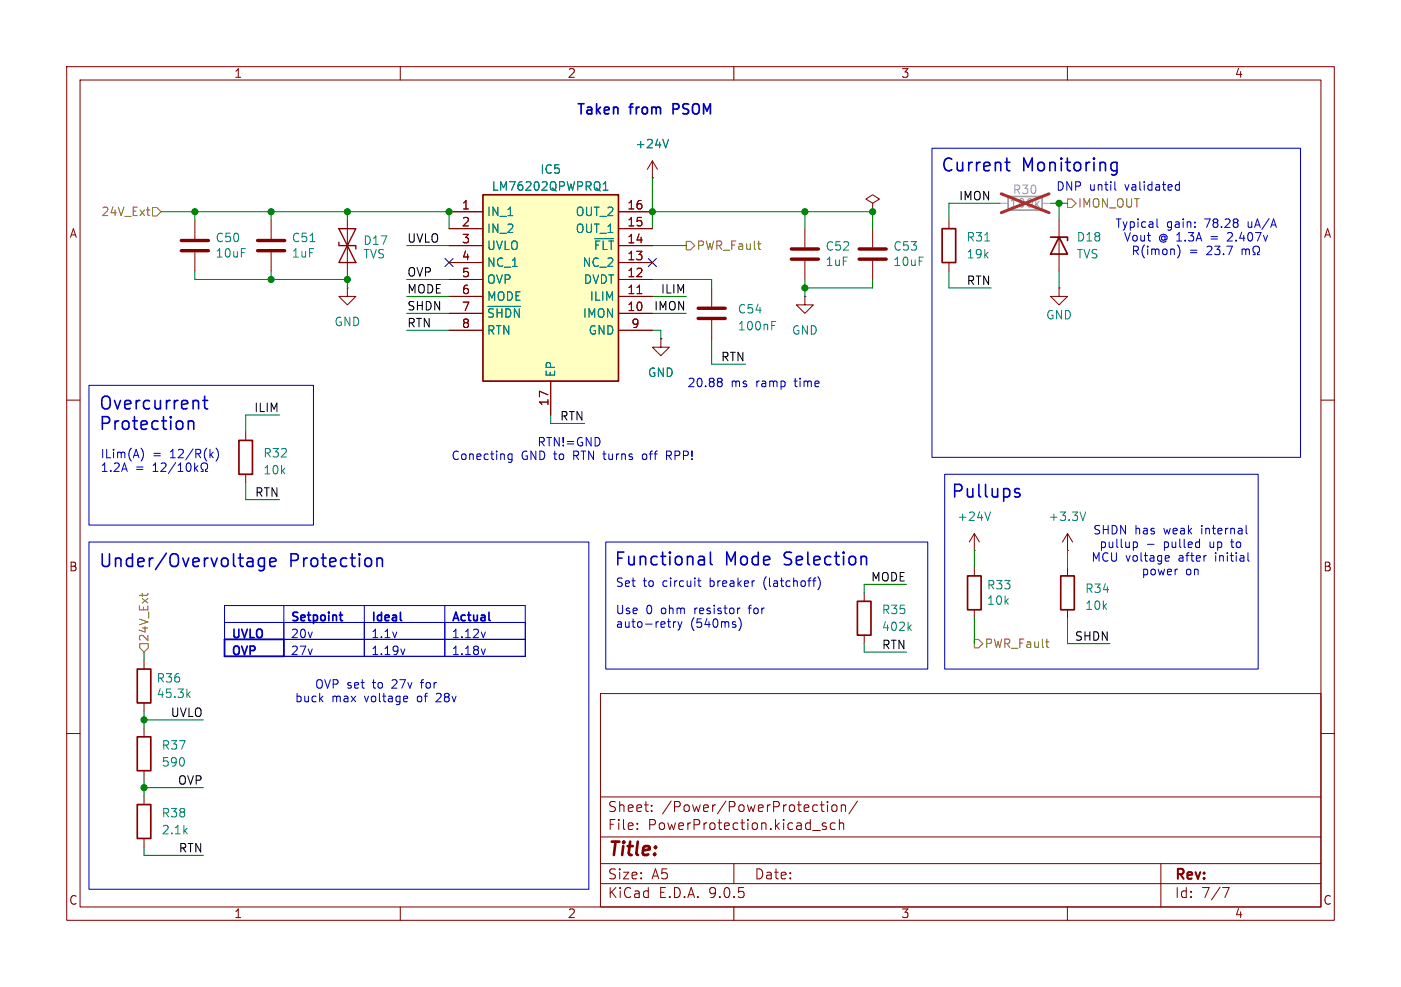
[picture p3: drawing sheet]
<svg xmlns="http://www.w3.org/2000/svg" width="210mm" height="148mm" viewBox="0 0 210 148" stroke-linecap="round" stroke-linejoin="round" font-family="sans-serif">
<path d="M0 0h210v148h-210z" fill="#fff" stroke="#fff" stroke-width=".15"/>
<g fill="none" stroke="#840000" stroke-width=".15">
<path d="M10 10h190v128h-190zM12 12h186v124h-186zM60 10v2M110 10v2M160 10v2M52.1 43.2v1.3h1.2l-1.2 1.2-1.3-1.2h1.3M52.1 43.2h.1M10 60h2M198 60h2M146 82.6h.1M146 80l-.7 1.3M146 80l.8 1.3"/>
<path d="M146 80v2.6M146 85.1v1.3M146 91.4v1.3M10 110h2M90 104h108v32h-108zM90 119.5h108M198 110h2M60 136v2M90 132.5h108M90 129.5h108M90 125.5h108M95.5 124.2v.2"/>
<path d="M95.5 123.5v.1M97.7 121.5v.2M97.7 120.8v.1M110 136v2M110 129.5v3M121.8 124.5h1.2M123 120.7h.5M123.2 120.2v1.3v.1l.3 .1M123.8 123.5l-.3-.1-.3 .2 .1 .2 .5 .2v.3h-.6M124 120.2v.1M124 120.7v1M124.8 120.8a.41 .41 0 0 1 .7 .2v.4a.41 .41 0 0 1-.4 .3 .41 .41 0 0 1-.4-.3v-.4z"/>
<path d="M125.2 123.5l-.5-.1-.2 .3v.4l.1 .2h.6M125.8 123.5a.37 .37 0 0 1 .7 .1v.8M125.8 122.9v1.5M126.1 120.8a.37 .37 0 0 1 .6 .1v.8M126.1 120.7v1M128.5 120.1l-1.3 1.9M160 136v2M174 129.5v6.5M183.3 133.1h1l-.7 1.5"/>
</g>
<path d="M148.5 76.8l-.5 1.2" fill="none" stroke="#008484" stroke-width=".15"/>
<path d="M145 86.4h2.1v5h-2.1z" fill="none" stroke="#840000" stroke-width=".25"/>
<path d="M72.4 29.2h20.3v28h-20.3z" fill="#ffffc2"/>
<path d="M72.4 29.2h20.3v28h-20.3zM141.2 34.3h2.1v5.1h-2.1zM157.5 35.6h2.5v.5M158.7 35.6l1.3 2.5h-2.5zM35.8 66h2v5.1h-2zM128.5 90.2h2.1v5.1h-2.1zM159 86.4h2v5h-2zM20.6 100.3h2v5.1h-2zM20.6 110.5h2v5.1h-2zM20.6 120.7h2v5h-2z" fill="none" stroke="#840000" stroke-width=".25"/>
<g fill="none" stroke="#840000" stroke-width=".15">
<path d="M29.2 33v2.8M29.2 37.8v2.8M40.6 33v2.8M40.6 37.8v2.8M52.1 33v7.6M67.3 31.8h5.1M67.3 34.3h5.1M67.3 36.8h5.1M67.3 39.4h5.1M92.7 31.8h5.1M92.7 34.3h5.1M92.7 36.8h5.1"/>
<path d="M92.7 39.4h5.1M97.8 26.7h.1M97.8 24.1l-.8 1.3M97.8 24.1l.8 1.3M97.8 24.1v2.6M120.6 34.3v2.8M120.6 39.1v2.8M130.8 30.5l1-.7-1-.6-1 .6 1 .7v1.3M130.8 31.8h.1M130.8 34.3v2.8M130.8 39.1v2.8M142.2 33v1.3"/>
<path d="M142.2 39.4v1.2M158.7 33v7.6M67.3 41.9h5.1M67.3 44.5h5.1M67.3 47h5.1M67.3 49.5h5.1M82.5 57.2v5M92.7 41.9h5.1M92.7 44.5h5.1M92.7 47h5.1M92.7 49.5h5.1M95.5 44h.7"/>
<path d="M99.1 50.8v1.3h1.2l-1.2 1.2-1.3-1.2h1.3M99.1 50.8h.1M106.7 43.2v2.8M106.7 48v2.8M120.6 44.5v1.2h1.3l-1.3 1.3-1.2-1.3h1.2M120.6 44.5h.1M158.7 43.2v1.3h1.3l-1.3 1.2-1.2-1.2h1.2M158.7 43.2h.1M36.8 64.8v1.2M36.8 71.1v1.3M21.6 99.1v1.2M129.5 88.9v1.3"/>
<path d="M129.5 95.3v1.2M160 82.6h.1M160 80v2.6M160 85.1v1.3M160 91.4v1.3M160 80l-.7 1.3M160 80l.8 1.3M21.6 105.4v1.3M21.6 109.2v1.3M21.6 115.6v1.2M21.6 119.4v1.3M21.6 125.7v1.3"/>
</g>
<g fill="none" stroke="#008484" stroke-width=".15">
<path d="M46.5 36.2h.7M89.1 35.8h2.9M90.4 28.5h.7M90.4 27.6l.4-.4v1.3M100.2 20.9l-.4 1.3M147.6 36.1h.7M73.1 45.9h4.9M115.7 48.8h.4M115.7 48.2h.6M162.7 76.8l-.4 1.2M136.2 94.1l.4 .5M136.6 93.7l-.5 .5"/>
<path d="M28.1 104.1l.4 .5M28.5 103.7l-.5 .5"/>
</g>
<path d="M27.2 36.1h4M27.2 37.6h4M38.6 36.1h4.1M38.6 37.6h4.1M118.6 37.3h4.1M118.6 38.9h4.1M128.8 37.3h4M128.8 38.9h4M104.6 46.2h4.1M104.6 47.8h4.1" fill="none" stroke="#840000" stroke-width=".51"/>
<path d="M50.8 36.3v.5h2.5v.5M50.8 34.3h2.5l-1.2 2.5zM52.1 36.8l1.2 2.6h-2.5z" fill="none" stroke="#840000" stroke-width=".2"/>
<path d="M151.1 29.5h5.1v2h-5.1z" fill="none" stroke="#a1a1a1" stroke-width=".25"/>
<path d="M149.9 30.5h1.2M155.4 30.6l.4 .5M155.8 30.2l-.5 .5M156.2 30.5h1.3" fill="none" stroke="#a1a1a1" stroke-width=".15"/>
<path d="M150.1 29.1l7.2 2.8M157.3 29.1l-7.2 2.8" fill="none" stroke="#ff2626" stroke-width=".46"/>
<g fill="none" stroke="#848400" stroke-width=".15">
<path d="M22 31.5h.4M22.3 32.3h.1M22.9 31.1h.6l.6 .7-.6 .6h-.6zM102.9 36.2h.6l.6 .6-.6 .7h-.6zM113.6 36.6h.4M113.9 37.4h.1M160 29.8h.7l.6 .7-.6 .6h-.7zM21 96.5h1.2v.7l-.6 .6-.6-.6zM21.3 89v.5M22.2 89v.1M146 95.9h.7l.6 .6-.6 .7h-.7zM156.7 96.3h.5"/>
<path d="M157.1 97.1h.1"/>
</g>
<g fill="none" stroke="#0000c2" stroke-width=".25">
<path d="M33.7 95.9h8.8v2.5h-8.8zM35.1 94.3v1.1M35.2 96.9l-.1 .2M35.7 96.9l.1 .2M35.8 94.3v1.1M36.2 96.9l.4 1.3 .5-1.3M36.2 94.3l.4 1.3 .5-1.3M37.5 94.3v1.3M37.5 96.9v1.3M38.1 96.9l.1 .1M38.5 94.5a.43 .43 0 0 1 .7 0M44.6 91.9l-.5-.1-.1 .1"/>
<path d="M46.3 91.8v1.1M49.3 91.8v.1M50.9 92.2h.4M51 91.8v1.1M51.1 93l.2 .1M56 91.8v1.3M57.2 91.8v1.3M60 91.8v1.1M60.1 93l.1 .1M67.9 93.1l.4-1.3 .5 1.3M70.3 91.8v1.1M73.3 91.8v1.1"/>
</g>
<g fill="none" stroke="#0000c2" stroke-width=".15">
<path d="M139.7 22.2h55.2v46.4h-55.2zM167.1 27.3v1l.2 .2M173.4 32.8v1.1l.2 .2M176.3 28.5h.5M176.3 27.7h.5M176.8 37.1a1.48 1.48 0 0 1-.3 1.6M176.8 27.3v1.2M179.1 34v.1M179.1 33.3v.1M186.2 37.3v.9M186.2 37.5l.4-.2 .1 .2M186.7 37.5l.2-.2 .3 .1 .1 .8"/>
<path d="M186.7 37.5v.7M188 37a.58 .58 0 0 0 .1 .9v.3h-.3M188.6 37a.58 .58 0 0 1-.1 .9v.3h.3M13.3 57.8h33.7v20.9h-33.7zM107.8 56.7h.2l.3 .3-.3 .3M107.8 57.3h.2M108 57.3l.3 .2v.2l-.2 .2-.3 .1M21.1 67.2a1.46 1.46 0 0 1 0 1.9M22.9 70.7h.8M22.9 69.8l.4-.4v1.3M24.2 69.5l.4-.1 .2 .1 .1 .3-.8 .9h.8M26.3 69.4l-1.1 1.6"/>
<path d="M26.7 70.7h.7M27.1 69.4v1.3M27.9 69.9l.1 .6 .2 .2 .3-.1 .1-.7M29.2 69.4v1.3M29.3 70.2l.4 .5M29.7 69.8l-.5 .5M30.1 69.8l.1 .5 .2 .2v.2h-.3M31.1 69.8v.5l-.3 .2v.2h.3M31.6 68.2l.4 .4M32 67.8l-.5 .5M32.4 67.2a1.46 1.46 0 0 1 0 1.9M76.8 68.1v1l-.3 .2h-.3"/>
<path d="M76.8 68.1h-.4l-.3 .2v.4l.2 .2h.5M96.4 68.1l-.1 .2v.4l.1 .2M99.9 68.3h.5M100.2 68.3l.4 .6M100.4 67.6h-.5v1.3M141.6 71.1h47v29.2h-47zM186.8 78.8v1.1l.2 .2M13.3 81.3h75v52.1h-75zM33.7 93.3h45M33.7 95.9h45M33.7 90.8h45v7.6h-45zM42.5 90.8v7.6"/>
<path d="M54.6 90.8v7.6M60.7 97.3l-.3 .9M66.7 90.8v7.6M72.7 94.8l-.3 .8M72.7 97.3l-.3 .9M90.8 81.3h48.3v19h-48.3zM100 93.2h.5M100.3 94l.2 .1M101 93.2v.9M101.3 93.2l-.2 .1-.1 .2M101.6 93.2l.3 .9M101.9 94.1l-.1 .3-.2 .1"/>
<path d="M102.2 93.2l-.3 .9M104.6 87.1h.5M104.8 86.7v1.1l.3 .1M110.7 92.6a1.46 1.46 0 0 1 0 2M110.9 91.2h-.2M121.8 87.1h.5M122.2 86.7h.1M122.6 86.5a1.46 1.46 0 0 1 0 1.9M169.9 81.3h.4l.2 .2v.4l-.1 .2h-.5M172 81.6h1M175.2 84.1l-.4 .1M175.2 83.4l.1 .2-.6 .1"/>
<path d="M176.4 85.4h.1M179.7 81.3h.1M179.8 80.8v1.3M179.8 82.1h-.1M187.1 82.9v1.1l.1 .2M60.9 104.4l.2 .3-.6 .1M61 105.2h-.1"/>
</g>
<g fill="none" stroke="#008400" stroke-width=".15">
<path d="M24.1 31.8h43.2v2.5M29.2 31.8v1.2M40.6 31.8v1.2M52.1 31.8v1.2M61 36.8h6.3M97.8 31.8h33v2.5M97.8 26.7v7.6M97.8 36.8h5.1M120.6 31.8v2.5M149.9 30.5h-7.7v2.5M157.5 30.5h2.5M158.7 30.5v2.5"/>
<path d="M29.2 40.6v1.3h22.9M40.6 40.6v1.3M52.1 40.6v2.6M61 41.9h6.3M61 44.5h6.3M61 49.5h6.3M61 47h6.3M97.8 41.9h8.9v1.3M97.8 49.5h1.3v1.3M97.8 44.5h5.1M97.8 47h5.1M106.7 50.8v3.8h5.1"/>
<path d="M120.6 41.9v2.6M130.8 41.9v1.3h-10.2M142.2 40.6v2.6h6.4M158.7 40.6v2.6M36.8 72.4v2.5h5.1M41.9 62.2h-5.1v2.6M82.5 62.2v1.3h5.1M21.6 97.8v1.3M129.5 96.5v1.3h6.4M135.9 87.6h-6.4v1.3M146 82.6v2.5M146 92.7v3.8"/>
<path d="M160 92.7v3.8h6.4M160 82.6v2.5M21.6 106.7v2.5M21.6 116.8v2.6M21.6 108h8.9M21.6 118.1h8.9M21.6 127v1.3h8.9"/>
</g>
<path d="M66.7 38.8l1.2 1.2M67.9 38.8l-1.2 1.2M97.2 38.8l1.2 1.2M98.4 38.8l-1.2 1.2" fill="none" stroke="#000084" stroke-width=".15"/>
<g fill="none" stroke="#0000c2" stroke-width=".24">
<path d="M150.7 24.3h.7M150.9 23.7v1.6l.1 .2 .4 .1M167.4 24.4l-.5-.1-.4 .4v.5l.2 .3 .2 .1 .5-.1M167.4 24.3v1.6a.52 .52 0 0 1-.8 .3M30.7 59.4v1.6l.1 .2 .3 .1M28.2 63.1v1.3M28.2 63.3a.47 .47 0 0 1 .8 .1v1M29.5 60l.3 .3v1M30.4 60h.7M152.8 73.4l-.4-.1-.3 .2 .1 .3 .6 .2 .1 .2-.1 .2-.2 .1-.5-.1M37.6 83.7l.3 .2v1M37.9 84.9h-.2"/>
<path d="M37.9 84.1l-.2 .1M39.6 83.7v1.5a.52 .52 0 0 1-.8 .3M39.6 83.8l-.5-.1-.4 .3v.6l.2 .3h.2h.5M40.4 84.3l1-.2-.1-.3-.6-.1-.3 .2 .1 1h.2h.6M56.5 83.9a.47 .47 0 0 1 .8 0v1M56.5 83.7v1.2M104.9 83.4h.4l.3 .3v1M105.6 84.6l-.7 .1M105.6 83.9l-.7 .1M106.5 82.8v1.6l.3 .3M129.3 83.4h.3l.3 .3v1"/>
</g>
<g fill="#008400" stroke="#008400" stroke-width=".15">
<circle cx="21.6" cy="108" r=".46"/>
<circle cx="21.6" cy="118.1" r=".46"/>
<circle cx="40.6" cy="41.9" r=".46"/>
<circle cx="158.7" cy="30.5" r=".46"/>
<circle cx="120.6" cy="43.2" r=".46"/>
<circle cx="97.8" cy="31.8" r=".46"/>
<circle cx="120.6" cy="31.8" r=".46"/>
<circle cx="130.8" cy="31.8" r=".46"/>
<circle cx="40.6" cy="31.8" r=".46"/>
<circle cx="67.3" cy="31.8" r=".46"/>
<circle cx="52.1" cy="41.9" r=".46"/>
<circle cx="52.1" cy="31.8" r=".46"/>
<circle cx="29.2" cy="31.8" r=".46"/>
</g>
<text font-size="2.8" fill="#840000" x="91" y="128.9">Title:</text>
<g font-size="2.7" fill="#0000c2">
<text x="141" y="26.2">Current</text>
<text x="153.2" y="26.2">Monitoring</text>
<text x="14.7" y="61.8">Overcurrent</text>
<text x="14.7" y="64.8">Protection</text>
<text x="142.5" y="75">Pullups</text>
<text x="14.7" y="85.4">Under/Overvoltage</text>
<text x="43.3" y="85.4">Protection</text>
<text x="92" y="85.1">Functional</text>
<text x="108.7" y="85.1">Mode</text>
<text x="117.7" y="85.1">Selection</text>
</g>
<g font-size="2.1" fill="#0000c2">
<text x="86.4" y="17.8">Taken</text>
<text x="94.4" y="17.8">from</text>
<text x="101.3" y="17.8">PSOM</text>
</g>
<g font-size="2.1" fill="#840000">
<text x="91" y="124.7">File:</text>
<text x="91" y="122">Sheet:</text>
<text x="97.1" y="124.7">PowerProtection.kicad_sch</text>
<text x="99.2" y="122">/Power/PowerProtection/</text>
<text x="91" y="134.9">KiCad</text>
<text x="91" y="132.1">Size:</text>
<text x="97.7" y="132.1">A5</text>
<text x="98.7" y="134.9">E.D.A.</text>
<text x="106.3" y="134.9">9.0.5</text>
<text x="113" y="132.1">Date:</text>
<text x="176" y="132.3">Rev:</text>
<text x="176" y="134.9">Id:</text>
<text x="180.1" y="134.9">7/7</text>
</g>
<g font-size="1.8" fill="#840000">
<text x="35" y="11.9">1</text>
<text x="85" y="11.9">2</text>
<text x="135" y="11.9">3</text>
<text x="185" y="11.9">4</text>
<text x="10.3" y="35.9">A</text>
<text x="69.1" y="31.5">1</text>
<text x="69.1" y="34">2</text>
<text x="93.9" y="31.5">16</text>
<text x="93.9" y="34">15</text>
<text x="198.4" y="35.9">A</text>
<text x="69.1" y="36.6">3</text>
<text x="69.1" y="39.1">4</text>
<text x="69.1" y="41.7">5</text>
<text x="93.9" y="36.6">14</text>
<text x="93.9" y="39.1">13</text>
<text x="93.9" y="41.7">12</text>
<text x="69.1" y="44.2">6</text>
<text x="69.1" y="46.7">7</text>
<text x="93.9" y="44.2">11</text>
<text x="93.9" y="46.7">10</text>
<text x="69.1" y="49.3">8</text>
<text x="94.5" y="49.3">9</text>
<text x="82.3" y="61" transform="rotate(-90 82.3 61)">17</text>
<text x="10.3" y="85.9">B</text>
<text x="198.3" y="85.9">B</text>
<text x="10.3" y="135.9">C</text>
<text x="35" y="137.9">1</text>
<text x="85" y="137.9">2</text>
<text x="135" y="137.9">3</text>
<text x="185" y="137.9">4</text>
<text x="198.3" y="135.9">C</text>
</g>
<g font-size="1.8" fill="#008484">
<text x="95.1" y="22.5">+24V</text>
<text x="73.6" y="28.8">LM76202QPWPRQ1</text>
<text x="80.9" y="26.3">IC5</text>
<text x="72.9" y="32.6">IN_1</text>
<text x="72.9" y="35.2">IN_2</text>
<text x="86.2" y="32.6">OUT_2</text>
<text x="86.2" y="35.2">OUT_1</text>
<text x="32.2" y="36.5">C50</text>
<text x="32.2" y="38.8">10uF</text>
<text x="43.6" y="38.8">1uF</text>
<text x="43.6" y="36.5">C51</text>
<text x="54.4" y="39">TVS</text>
<text x="54.4" y="36.9">D17</text>
<text x="72.9" y="37.7">UVLO</text>
<text x="72.9" y="40.2">NC_1</text>
<text x="87.2" y="40.2">NC_2</text>
<text x="88.9" y="37.7">~{FLT}</text>
<text x="123.7" y="40.1">1uF</text>
<text x="123.7" y="37.8">C52</text>
<text x="133.8" y="37.8">C53</text>
<text x="133.8" y="40.1">10uF</text>
<text x="144.8" y="39">19k</text>
<text x="144.8" y="36.4">R31</text>
<text x="161.3" y="39">TVS</text>
<text x="161.3" y="36.4">D18</text>
<text x="72.9" y="42.8">OVP</text>
<text x="72.9" y="45.3">MODE</text>
<text x="72.9" y="47.9">~{SHDN}</text>
<text x="87.3" y="47.9">IMON</text>
<text x="87.4" y="42.8">DVDT</text>
<text x="88.3" y="45.3">ILIM</text>
<text x="110.5" y="47.2">C54</text>
<text x="50" y="49.1">GND</text>
<text x="72.9" y="50.4">RTN</text>
<text x="88.1" y="50.4">GND</text>
<text x="110.5" y="49.8">100nF</text>
<text x="118.6" y="50.4">GND</text>
<text x="156.7" y="48.1">GND</text>
<text x="83.4" y="56.6" transform="rotate(-90 83.4 56.6)">EP</text>
<text x="97" y="56.7">GND</text>
<text x="39.4" y="71.3">10k</text>
<text x="39.4" y="68.8">R32</text>
<text x="143.4" y="78.3">+24V</text>
<text x="157.1" y="78.3">+3.3V</text>
<text x="147.8" y="88.6">R33</text>
<text x="162.6" y="89.1">R34</text>
<text x="132.1" y="92.3">R35</text>
<text x="132.1" y="94.8">402k</text>
<text x="147.8" y="90.9">10k</text>
<text x="162.6" y="91.7">10k</text>
<text x="23.4" y="102.6">R36</text>
<text x="23.4" y="104.9">45.3k</text>
<text x="24.1" y="112.6">R37</text>
<text x="24.1" y="115.2">590</text>
<text x="24.1" y="125.3">2.1k</text>
<text x="24.1" y="122.8">R38</text>
</g>
<g font-size="1.8" fill="#a1a1a1">
<text x="151.7" y="29.3">R30</text>
<text x="151.2" y="31.3">100k</text>
</g>
<g font-size="1.8" fill="#0000c2">
<text x="158.2" y="28.8">DNP</text>
<text x="163.3" y="28.8">until</text>
<text x="168.7" y="28.8">validated</text>
<text x="167.1" y="34.4">Typical</text>
<text x="174.9" y="34.4">gain:</text>
<text x="180.7" y="34.4">78.28</text>
<text x="187.3" y="34.4">uA/A</text>
<text x="168.4" y="36.4">Vout</text>
<text x="169.5" y="38.5">R(imon)</text>
<text x="173.7" y="36.4">@ 1.3A</text>
<text x="178.2" y="38.5">=</text>
<text x="181" y="38.5">23.7</text>
<text x="181.7" y="36.4">=</text>
<text x="184.5" y="36.4">2.407v</text>
<text x="102.9" y="58.3">20.88</text>
<text x="109.6" y="58.3">ms</text>
<text x="113.5" y="58.3">ramp</text>
<text x="119.4" y="58.3">time</text>
<text x="15" y="68.9">ILim(A)</text>
<text x="15" y="71">1.2A</text>
<text x="20.3" y="71">=</text>
<text x="22.9" y="68.9">=</text>
<text x="25.6" y="68.9">12/R(k)</text>
<text x="67.6" y="69.2">Conecting</text>
<text x="78.1" y="69.2">GND to</text>
<text x="80.5" y="67.2">RTN!=GND</text>
<text x="86.2" y="69.2">RTN turns</text>
<text x="97" y="69.2">off</text>
<text x="100.7" y="69.2">RPP!</text>
<text x="163.8" y="80.4">SHDN</text>
<text x="164.7" y="82.4">pullup</text>
<text x="170.1" y="80.4">has</text>
<text x="174.5" y="82.4">pulled</text>
<text x="174.6" y="80.4">weak</text>
<text x="180.3" y="80.4">internal</text>
<text x="181.6" y="82.4">up</text>
<text x="185.1" y="82.4">to</text>
<text x="92.2" y="88.2">Set</text>
<text x="96.4" y="88.2">to</text>
<text x="99.4" y="88.2">circuit</text>
<text x="106.7" y="88.2">breaker</text>
<text x="114.9" y="88.2">(latchoff)</text>
<text x="163.5" y="84.4">MCU voltage</text>
<text x="171" y="86.5">power</text>
<text x="176.8" y="84.4">after</text>
<text x="177.7" y="86.5">on</text>
<text x="182.4" y="84.4">initial</text>
<text x="43.5" y="93.8">Setpoint</text>
<text x="55.6" y="93.8">Ideal</text>
<text x="67.6" y="93.8">Actual</text>
<text x="92.2" y="92.3">Use</text>
<text x="92.2" y="94.4">auto-retry</text>
<text x="96.8" y="92.3">0</text>
<text x="99.2" y="92.3">ohm</text>
<text x="103.5" y="94.4">(540ms)</text>
<text x="104.4" y="92.3">resistor</text>
<text x="112.7" y="92.3">for</text>
<text x="34.6" y="98.9">OVP</text>
<text x="34.6" y="96.3">UVLO</text>
<text x="43.5" y="98.6">27v</text>
<text x="43.5" y="96">20v</text>
<text x="55.6" y="96">1.1v</text>
<text x="55.6" y="98.6">1.19v</text>
<text x="67.6" y="96">1.12v</text>
<text x="67.6" y="98.6">1.18v</text>
<text x="44.1" y="105.5">buck</text>
<text x="47.1" y="103.5">OVP set</text>
<text x="49.7" y="105.5">max</text>
<text x="54.8" y="105.5">voltage</text>
<text x="56" y="103.5">to</text>
<text x="59" y="103.5">27v</text>
<text x="62.8" y="105.5">of</text>
<text x="63.6" y="103.5">for</text>
<text x="65.9" y="105.5">28v</text>
</g>
<g font-size="1.8" fill="#848400">
<text x="15.1" y="32.6">24V_Ext</text>
<text x="161.5" y="31.3">IMON_OUT</text>
<text x="104.3" y="37.7">PWR_Fault</text>
<text x="22.5" y="96.3" transform="rotate(-90 22.5 96.3)">24V_Ext</text>
<text x="147.5" y="97.4">PWR_Fault</text>
</g>
<g font-size="1.8">
<text x="143.7" y="30.1">IMON</text>
<text x="61" y="41.6">OVP</text>
<text x="61" y="36.5">UVLO</text>
<text x="61" y="46.6">SHDN</text>
<text x="61" y="44.1">MODE</text>
<text x="97.9" y="46.6">IMON</text>
<text x="99" y="44.1">ILIM</text>
<text x="144.8" y="42.8">RTN</text>
<text x="61" y="49.2">RTN</text>
<text x="108" y="54.3">RTN</text>
<text x="38" y="61.9">ILIM</text>
<text x="83.9" y="63.2">RTN</text>
<text x="38.1" y="74.6">RTN</text>
<text x="130.5" y="87.3">MODE</text>
<text x="132.1" y="97.4">RTN</text>
<text x="161" y="96.2">SHDN</text>
<text x="25.5" y="107.6">UVLO</text>
<text x="26.6" y="117.8">OVP</text>
<text x="26.7" y="127.9">RTN</text>
</g>
</svg>
